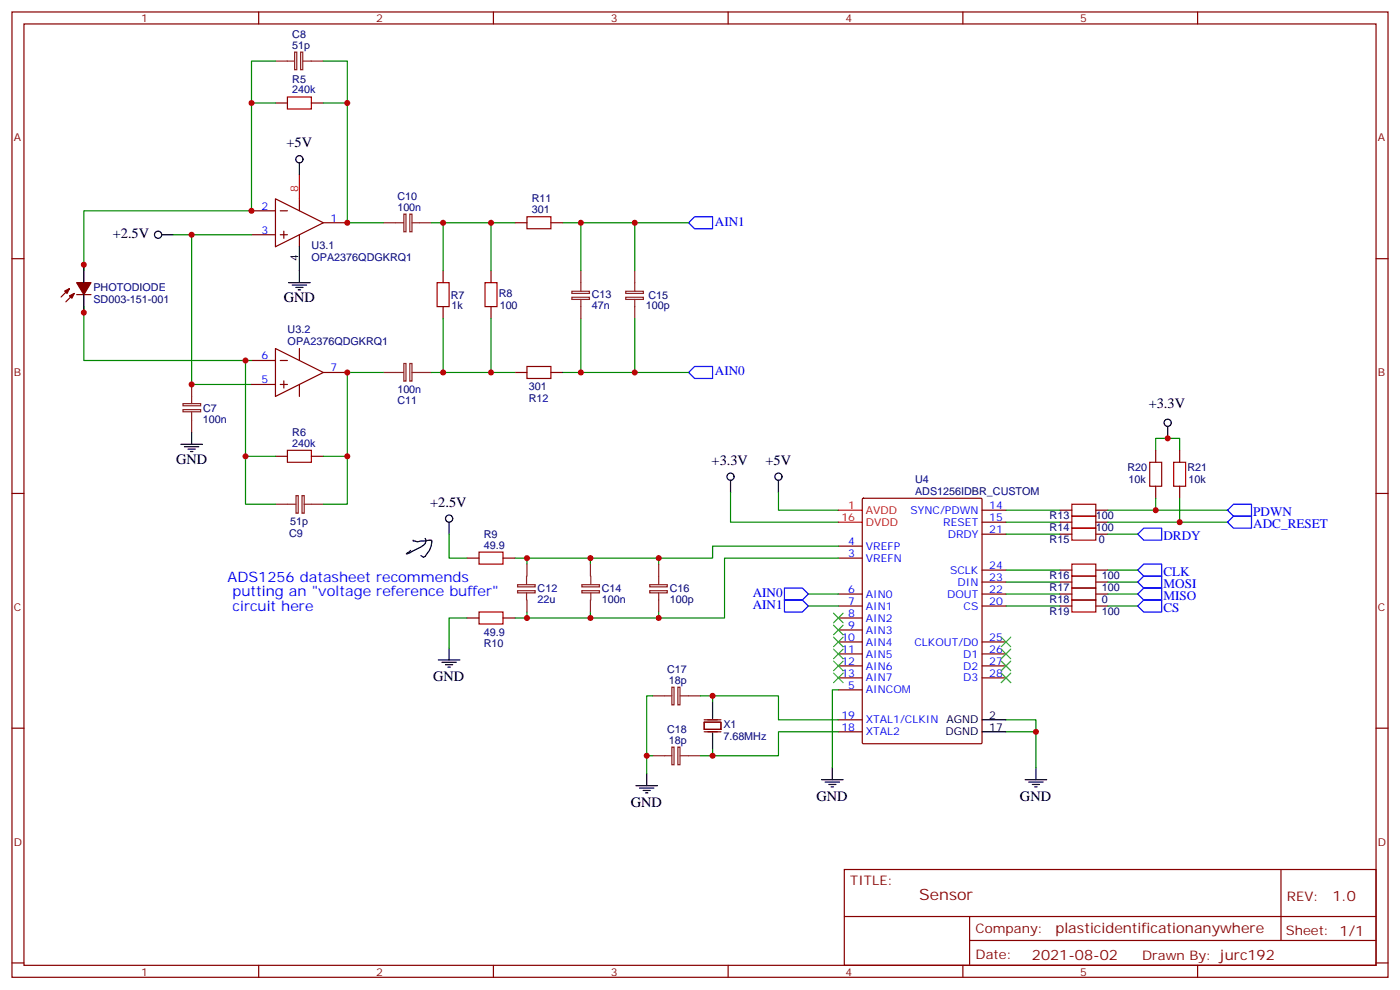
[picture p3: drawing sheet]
<svg xmlns="http://www.w3.org/2000/svg" width="412mm" height="292mm" viewBox="0 0 412 292" stroke-linecap="round" stroke-linejoin="round" font-family="sans-serif">
<g fill="none" stroke="#870000" stroke-width=".35">
<path d="M3.5 3.5h405.4v284.4h-405.4zM7.1 7.1h398.2v277.2h-398.2zM76.2 3.5v3.6M145.3 3.5v3.6M214.5 3.5v3.6M283.6 3.5v3.6M352.8 3.5v3.6M81.1 30.3h3.6M91.7 30.3h3.5M81.1 58.6l14.1 7-14.1 7.1zM88.2 58.6v3.5M3.5 76.2h3.6"/>
<path d="M74.1 62.1h7M74.1 69.1h7M82.5 62.1h2.2M82.5 69.1h2.2M83.6 68.1v2.1M88.2 69.1v3.6M95.2 65.6h7.1M130.5 79.7v3.6M144.6 79.7v3.6M151.7 65.6h3.5M162.3 65.6h3.5M405.3 76.2h3.6"/>
<path d="M20.5 85l-2.5 2.5M21.9 86.4l-2.5 2.5M22.6 86.8h4.2M130.5 90.3v3.5M144.6 90.3v3.5M74.1 106.2h7M74.1 113.2h7M81.1 102.7l14.1 7-14.1 7.1zM82.5 106.2h2.2M82.5 113.2h2.2M83.6 112.2v2.1M88.2 102.7v3.5"/>
<path d="M88.2 113.2v3.6M95.2 109.7h7.1M151.7 109.7h3.5M162.3 109.7h3.5M81.1 134.4h3.6M91.7 134.4h3.5M340.4 132.6v3.6M347.5 132.6v3.6M3.5 145.3h3.6M254.1 146.9l.3-.1h34.5l.3 .1 .1 71.8-.2 .3-34.7 .1-.4-.2zM289.3 150.3h7M289.3 153.8h7"/>
<path d="M289.3 157.3h7M312.2 150.3h3.5M312.2 153.8h3.5M312.2 157.3h3.5M322.8 150.3h3.5M322.8 153.8h3.5M322.8 157.3h3.5M340.4 143.2v3.6M347.5 143.2v3.6M405.3 145.3h3.6M137.6 164.4h3.5M148.2 164.4h3.5"/>
<path d="M246.9 164.4h7.1M246.9 160.9h7.1M246.9 175h7.1M246.9 178.5h7.1M289.3 175h7M289.3 178.5h7M289.3 171.4h7M289.3 167.9h7M312.2 175h3.5M312.2 178.5h3.5M312.2 171.4h3.5M312.2 167.9h3.5"/>
<path d="M322.8 175h3.5M322.8 178.5h3.5M322.8 171.4h3.5M322.8 167.9h3.5M137.6 182h3.5M148.2 182h3.5M246.9 182h7.1M246.9 185.6h7.1M246.9 189.1h7.1M246.9 192.6h7.1M246.9 196.1h7.1M246.9 199.7h7.1"/>
<path d="M289.3 189.1h7M289.3 192.6h7M289.3 196.1h7M289.3 199.7h7M3.5 214.5h3.6M207.4 212.7h5v2.1h-5zM207.4 212h5M207.4 215.5h5M246.9 212h7.1M246.9 215.5h7.1M246.9 203.2h7.1M405.3 214.5h3.6"/>
<path d="M248.7 256.1h156.6v28.2h-156.6zM377.3 256.1v20.9M248.7 270h156.5M285.6 277h119.6M285.6 270v14.1M3.5 283.6h3.6M76.2 284.3v3.6M145.3 284.3v3.6M214.5 284.3v3.6M283.6 284.3v3.6M352.8 284.3v3.6M405.3 283.6h3.6"/>
</g>
<g fill="none" stroke="#8c2424" stroke-width=".35">
<path d="M81.1 18h5.7M86.8 15.3h.6v5.2h-.6zM88.5 15.3h.7v5.2h-.7zM89.3 18h5.9M112.9 65.6h6M119 63.1h.6v5.2h-.6zM120.7 63.1h.7v5.2h-.7zM121.4 65.6h5.6M171.1 79.7v6M187 79.7v6M168.5 85.8h5.1v.6h-5.1zM168.5 87.6h5.1v.6h-5.1z"/>
<path d="M171.1 88.2v5.6M184.3 85.8h5.2v.6h-5.2zM184.3 87.6h5.2v.6h-5.2zM187 88.2v5.6M53.9 118.9h5.2v.6h-5.2zM56.4 113.2v5.7M112.9 109.7h6M119 107.1h.6v5.2h-.6zM120.7 107.1h.7v5.2h-.7zM121.4 109.7h5.6M53.9 120.6h5.2v.7h-5.2zM56.4 121.4v6"/>
<path d="M81.1 148.5h6M87.2 146h.6v5.2h-.6zM89 146h.6v5.2h-.6zM89.6 148.5h5.6M152.5 172.2h5.1v.7h-5.1zM152.5 174h5.1v.6h-5.1zM155.1 169.7v2.5M155.1 174.6v2.1M155.2 166.2v3.5M155.2 176.7v3.6M171.4 172.2h5.2v.7h-5.2zM171.4 174h5.2v.6h-5.2z"/>
<path d="M173.9 166.2v3.5M173.9 176.7v3.6M174 169.7v2.5M174 174.6v2.1M191.4 172.2h5.2v.7h-5.2zM191.4 174h5.2v.6h-5.2zM194 166.2v6M194 174.6v5.7M192.3 205h5.6M197.9 202.4h.6v5.2h-.6zM199.7 202.4h.6v5.2h-.6zM200.4 205h6"/>
<path d="M192.3 222.6h5.6M197.9 220.1h.6v5.1h-.6zM199.7 220.1h.6v5.1h-.6zM200.4 222.6h6"/>
</g>
<g fill="none" stroke="#a10000" stroke-width=".35">
<path d="M84.7 28.6h7v3.5h-7zM155.2 63.9h7.1v3.5h-7.1zM128.8 83.3h3.5v7h-3.5zM142.9 83.3h3.5v7h-3.5zM155.2 107.9h7.1v3.6h-7.1zM84.7 132.6h7v3.6h-7zM338.7 136.2h3.5v7h-3.5zM345.7 136.2h3.5v7h-3.5zM315.7 148.5h7.1v3.5h-7.1zM315.7 152h7.1v3.6h-7.1zM315.7 155.6h7.1v3.5h-7.1zM141.1 162.6h7.1v3.6h-7.1z"/>
<path d="M315.7 166.2h7.1v3.5h-7.1zM315.7 169.7h7.1v3.5h-7.1zM315.7 173.2h7.1v3.5h-7.1zM315.7 176.7h7.1v3.6h-7.1zM141.1 180.3h7.1v3.5h-7.1z"/>
</g>
<path d="M202.8 65.6l1.8-1.7h5.3v3.5h-5.3zM202.8 109.7l1.8-1.8h5.3v3.6h-5.3zM336.9 155.6h5.3v3.5h-5.3l-1.8-1.8zM361.6 150.3l1.8-1.8h5.3v3.5h-5.3zM363.4 152h5.3v3.6h-5.3l-1.8-1.8zM231.1 173.2h5.3l1.7 1.8-1.7 1.7h-5.3zM231.1 176.7h5.3l1.7 1.8-1.7 1.8h-5.3zM335.1 171.4l1.8-1.7h5.3v3.5h-5.3zM336.9 166.2h5.3v3.5h-5.3l-1.8-1.8zM336.9 173.2h5.3v3.5h-5.3l-1.8-1.7zM336.9 176.7h5.3v3.6h-5.3l-1.8-1.8z" fill="none" stroke="#00f" stroke-width=".35"/>
<g fill="none" stroke="#008700" stroke-width=".35">
<path d="M81.1 18h-7v44.1h-49.4v17.6M95.2 18h7.1v12.3h-7.1M74.1 30.3h7M102.3 30.3v35.3h10.6M51.2 69.1h22.9M56.4 69.1v44.1h17.7M127 65.6h24.7M130.5 65.6v14.1M144.6 65.6v14.1M165.8 65.6h5.3M187 65.6v14.1M202.8 65.6h-31.7v14.1"/>
<path d="M24.7 90.3v15.9h49.4M130.5 93.8v15.9M144.6 93.8v15.9M171.1 93.8v15.9h31.7M187 93.8v15.9M72.3 106.2v28.2M112.9 109.7h-10.6v24.7h-7.1M127 109.7h24.7M165.8 109.7h5.3M81.1 134.4h-8.8v14.1h8.8M102.3 134.4v14.1h-7.1M340.4 132.6v-3.5h7.1v3.5"/>
<path d="M132.3 157.3v7.1h5.3M215.2 145v8.8h31.7M229.3 145v5.3h17.6M296.3 150.3h15.9M296.3 153.8h15.9M296.3 157.3h15.9M326.3 150.3h35.3M326.3 153.8h35.3M326.3 157.3h8.8M340.4 146.8v3.5M347.5 146.8v7M151.7 164.4h42.3v1.8"/>
<path d="M155.2 164.4v1.8M173.9 164.4v1.8M238.1 175h8.8M238.1 178.5h8.8M246.9 164.4h-33.5v17.6h-19.4M246.9 160.9h-37v3.5h-15.9M296.3 167.9h15.9M296.3 171.4h15.9M296.3 175h15.9M296.3 178.5h15.9M326.3 167.9h8.8M326.3 171.4h8.8"/>
<path d="M326.3 175h8.8M326.3 178.5h8.8M137.6 182h-5.3v8.9M155.2 180.3v1.7M173.9 180.3v1.7M194 180.3v1.7h-42.3M192.3 205h-1.8v22.9M206.4 205h22.9v7h17.6M209.9 205v1.7M246.9 215.5h-17.6v7.1h-19.4M246.9 203.2h-1.7v22.9M296.3 212h8.9v3.5h-8.9"/>
<path d="M305.2 215.5v10.6M190.5 222.6h1.8M209.9 220.8v1.8h-3.5"/>
</g>
<g fill="none" stroke="#000" stroke-width=".35">
<path d="M88.2 48v3.5M24.7 78v5.3M47.6 69.1h3.6M88.2 72.7v10.6M24.7 86.8v5.3M85 83.3h6.4M86.1 84h4.2M87.1 84.7h2.2M87.8 85.4h.7M53.3 130.9h6.3M54.3 131.6h4.3M55.4 132.3h2.1"/>
<path d="M56.1 133h.7M56.4 127.4v3.5M344 125.6v3.5M121.7 159.1v.3l1.3 .2 3.5-.5h.5l.3 .3a6.2 6.2 0 0 1-2.6 4.7l-.7-.5M125.2 158.6a1.37 1.37 0 0 1-.5 2l-4 2.3-1 .2 1.3-1M132.3 153.8v3.5M215.2 141.5v3.5M229.3 141.5v3.5M129.1 194.4h6.4M130.2 195.1h4.2M131.2 195.8h2.1M131.9 196.5h.7"/>
<path d="M132.3 190.9v3.5M209.9 206.7v5M209.9 215.9v4.9M289.3 212h7M289.3 215.5h7M187.3 231.4h6.4M188.4 232.1h4.2M189.4 232.8h2.2M190.1 233.5h.8M190.5 227.9v3.5M242 229.7h6.4M243.1 230.4h4.2"/>
<path d="M244.1 231.1h2.1M244.8 231.8h.7M245.2 226.1v3.6M302 229.7h6.3M303 230.4h4.3M304.1 231.1h2.1M304.8 231.8h.7M305.2 226.1v3.6"/>
<circle cx="88.2" cy="46.9" r="1.06"/>
<circle cx="46.6" cy="69.1" r="1.06"/>
<circle cx="344" cy="124.5" r="1.06"/>
<circle cx="132.3" cy="152.8" r="1.06"/>
<circle cx="215.2" cy="140.4" r="1.06"/>
<circle cx="229.3" cy="140.4" r="1.06"/>
</g>
<path d="M88.2 51.5v7.1M246.9 150.3h7.1M246.9 153.8h7.1" fill="none" stroke="#f00" stroke-width=".35"/>
<g fill="none" stroke="#3c3" stroke-width=".35">
<path d="M245.5 198.3l2.9 2.8M245.5 194.7l2.9 2.9M245.5 191.2l2.9 2.8M245.5 187.7l2.9 2.8M245.5 184.1l2.9 2.9M245.5 180.6l2.9 2.8M248.4 198.3l-2.9 2.8M248.4 194.7l-2.9 2.9M248.4 191.2l-2.9 2.8M248.4 187.7l-2.9 2.8M248.4 184.1l-2.9 2.9M248.4 180.6l-2.9 2.8"/>
<path d="M294.9 198.3l2.8 2.8M294.9 194.7l2.8 2.9M294.9 191.2l2.8 2.8M294.9 187.7l2.8 2.8M297.7 198.3l-2.8 2.8M297.7 194.7l-2.8 2.9M297.7 191.2l-2.8 2.8M297.7 187.7l-2.8 2.8"/>
</g>
<g fill="#870000" stroke="#870000" stroke-width=".35">
<path d="M20.5 87.1l1.4-.7-.7 1.4z"/>
<path d="M19 85.7l1.5-.7-.7 1.4z"/>
<path d="M22.6 83.3h4.2l-2.1 3.5z"/>
</g>
<g fill="#c00">
<circle cx="187" cy="65.6" r=".88"/>
<circle cx="187" cy="109.7" r=".88"/>
<circle cx="171.1" cy="109.7" r=".88"/>
<circle cx="171.1" cy="65.6" r=".88"/>
<circle cx="130.5" cy="65.6" r=".88"/>
<circle cx="130.5" cy="109.7" r=".88"/>
<circle cx="102.3" cy="134.4" r=".88"/>
<circle cx="144.6" cy="109.7" r=".88"/>
<circle cx="144.6" cy="65.6" r=".88"/>
<circle cx="209.9" cy="222.6" r=".88"/>
<circle cx="209.9" cy="205" r=".88"/>
<circle cx="305.2" cy="215.5" r=".88"/>
<circle cx="344" cy="129.1" r=".88"/>
<circle cx="340.4" cy="150.3" r=".88"/>
<circle cx="347.5" cy="153.8" r=".88"/>
<circle cx="190.5" cy="222.6" r=".88"/>
<circle cx="56.4" cy="113.2" r=".88"/>
<circle cx="173.9" cy="182" r=".88"/>
<circle cx="155.2" cy="182" r=".88"/>
<circle cx="194" cy="182" r=".88"/>
<circle cx="194" cy="164.4" r=".88"/>
<circle cx="155.2" cy="164.4" r=".88"/>
<circle cx="173.9" cy="164.4" r=".88"/>
<circle cx="102.3" cy="109.7" r=".88"/>
<circle cx="72.3" cy="134.4" r=".88"/>
<circle cx="72.3" cy="106.2" r=".88"/>
<circle cx="74.1" cy="62.1" r=".88"/>
<circle cx="102.3" cy="65.6" r=".88"/>
<circle cx="56.4" cy="69.1" r=".88"/>
<circle cx="74.1" cy="30.3" r=".88"/>
<circle cx="102.3" cy="30.3" r=".88"/>
<circle cx="24.7" cy="92.1" r=".88"/>
<circle cx="24.7" cy="78" r=".88"/>
</g>
<text font-size="4.6" fill="#800" x="270.8" y="265.1">Sensor</text>
<g font-size="4.2">
<text x="84.4" y="43.4">+5V</text>
<text x="33.2" y="70.1">+2.5V</text>
<text x="83.6" y="88.9">GND</text>
<text x="338.4" y="120.2">+3.3V</text>
<text x="51.9" y="136.5">GND</text>
<text x="209.6" y="136.9">+3.3V</text>
<text x="225.5" y="136.9">+5V</text>
<text x="126.7" y="149.2">+2.5V</text>
<text x="127.6" y="200.7">GND</text>
<text x="185.8" y="237.7">GND</text>
<text x="240.5" y="236">GND</text>
<text x="300.5" y="236">GND</text>
</g>
<g font-size="4.2" fill="#00f">
<text x="67" y="171.4">ADS1256 datasheet recommends</text>
<text x="68.5" y="175.7">putting an &quot;voltage reference buffer&quot;</text>
<text x="68.5" y="179.9">circuit here</text>
</g>
<g font-size="4.2" fill="#800">
<text x="392.5" y="265.4">1.0</text>
<text x="310.9" y="274.9">plasticidentificationanywhere</text>
<text x="304" y="282.7">2021-08-02</text>
</g>
<g font-size="3.9" fill="#00f">
<text x="210.6" y="66.5">AIN1</text>
<text x="210.6" y="110.6">AIN0</text>
<text x="369.2" y="152">PDWN</text>
<text x="369.2" y="155.6">ADC_RESET</text>
<text x="342.7" y="159.1">DRDY</text>
<text x="342.7" y="169.7">CLK</text>
<text x="342.7" y="173.2">MOSI</text>
<text x="221.7" y="175.8">AIN0</text>
<text x="221.7" y="179.4">AIN1</text>
<text x="342.7" y="176.7">MISO</text>
<text x="342.7" y="180.3">CS</text>
</g>
<g font-size="3.9" fill="#800">
<text x="250.5" y="260.7">TITLE:</text>
<text x="379.1" y="265.4">REV:</text>
<text x="287.4" y="274.9">Company:</text>
<text x="378.7" y="275.5">Sheet: 1/1</text>
<text x="287.4" y="282.6">Date:</text>
<text x="336.4" y="282.7">Drawn By: jurc192</text>
</g>
<g font-size="3.2" fill="#800">
<text x="41.6" y="6.5">1</text>
<text x="110.8" y="6.5">2</text>
<text x="179.9" y="6.5">3</text>
<text x="249.1" y="6.5">4</text>
<text x="318.2" y="6.5">5</text>
<text x="4.1" y="41.6">A</text>
<text x="405.9" y="41.6">A</text>
<text x="4.1" y="110.8">B</text>
<text x="405.9" y="110.8">B</text>
<text x="4.1" y="179.9">C</text>
<text x="405.9" y="179.9">C</text>
<text x="4.1" y="249.1">D</text>
<text x="405.9" y="249.1">D</text>
<text x="41.6" y="287.3">1</text>
<text x="110.8" y="287.3">2</text>
<text x="179.9" y="287.3">3</text>
<text x="249.1" y="287.3">4</text>
<text x="318.2" y="287.3">5</text>
</g>
<g font-size="3.2" fill="#000080">
<text x="86.1" y="11.1">C8</text>
<text x="86.1" y="14.3">51p</text>
<text x="86.1" y="27.5">240k</text>
<text x="86.1" y="24.3">R5</text>
<text x="117.1" y="58.9">C10</text>
<text x="156.6" y="59.6">R11</text>
<text x="117" y="62">100n</text>
<text x="156.6" y="62.8">301</text>
<text x="91.8" y="76.9">OPA2376QDGKRQ1</text>
<text x="91.8" y="73.4">U3.1</text>
<text x="27.5" y="89.3">SD003-151-001</text>
<text x="27.5" y="85.8">PHOTODIODE</text>
<text x="132.8" y="87.9">R7</text>
<text x="146.9" y="87.6">R8</text>
<text x="174.3" y="87.9">C13</text>
<text x="191" y="88">C15</text>
<text x="133" y="91.1">1k</text>
<text x="147.2" y="91.1">100</text>
<text x="174.3" y="91.1">47n</text>
<text x="190.2" y="91.1">100p</text>
<text x="84.7" y="101.6">OPA2376QDGKRQ1</text>
<text x="84.7" y="98.1">U3.2</text>
<text x="117" y="115.8">100n</text>
<text x="117.1" y="118.9">C11</text>
<text x="155.7" y="115">301</text>
<text x="155.7" y="118.4">R12</text>
<text x="59.8" y="124.6">100n</text>
<text x="59.8" y="121.4">C7</text>
<text x="86.1" y="131.6">240k</text>
<text x="86.1" y="128.5">R6</text>
<text x="269.5" y="142.2">U4</text>
<text x="332.1" y="138.7">R20</text>
<text x="332.5" y="142.2">10k</text>
<text x="349.8" y="138.7">R21</text>
<text x="350.1" y="142.2">10k</text>
<text x="269.5" y="145.7">ADS1256IDBR_CUSTOM</text>
<text x="85.4" y="154.6">51p</text>
<text x="309.2" y="152.8">R13</text>
<text x="322.8" y="152.8">100</text>
<text x="85.2" y="158.1">C9</text>
<text x="142.5" y="161.6">49.9</text>
<text x="142.5" y="158.4">R9</text>
<text x="309.2" y="156.3">R14</text>
<text x="309.2" y="159.9">R15</text>
<text x="322.8" y="156.3">100</text>
<text x="323.6" y="159.9">0</text>
<text x="309.2" y="170.4">R16</text>
<text x="309.2" y="174">R17</text>
<text x="324.6" y="170.4">100</text>
<text x="324.6" y="174">100</text>
<text x="158.4" y="177.5">22u</text>
<text x="158.4" y="174.4">C12</text>
<text x="177.3" y="177.5">100n</text>
<text x="177.3" y="174.4">C14</text>
<text x="197.3" y="177.5">100p</text>
<text x="197.3" y="174.4">C16</text>
<text x="309.2" y="177.5">R18</text>
<text x="324.6" y="177.5">0</text>
<text x="309.2" y="181">R19</text>
<text x="324.6" y="181">100</text>
<text x="142.5" y="187.3">49.9</text>
<text x="142.5" y="190.5">R10</text>
<text x="196.5" y="198.2">C17</text>
<text x="197" y="201.4">18p</text>
<text x="196.5" y="215.8">C18</text>
<text x="213.1" y="214.5">X1</text>
<text x="197" y="219">18p</text>
<text x="213.1" y="218">7.68MHz</text>
</g>
<g font-size="3.2" fill="#f00">
<text x="87.8" y="56.4" transform="rotate(-90 87.8 56.4)">8</text>
<text x="249.9" y="149.9">1</text>
<text x="247.9" y="153.5">16</text>
<text x="255.1" y="151.3">AVDD</text>
<text x="255.1" y="154.9">DVDD</text>
</g>
<g font-size="3.2" fill="#00f">
<text x="77" y="61.7">2</text>
<text x="97.4" y="65.3">1</text>
<text x="77" y="68.8">3</text>
<text x="77" y="105.8">6</text>
<text x="77" y="112.9">5</text>
<text x="97.4" y="109.4">7</text>
<text x="291.4" y="149.9">14</text>
<text x="268.2" y="151.3">SYNC/PDWN</text>
<text x="277.9" y="154.9">RESET</text>
<text x="291.4" y="153.5">15</text>
<text x="249.9" y="160.5">4</text>
<text x="255.1" y="161.9">VREFP</text>
<text x="279.2" y="158.4">DRDY</text>
<text x="291.4" y="157">21</text>
<text x="249.9" y="164">3</text>
<text x="255.1" y="165.5">VREFN</text>
<text x="291.4" y="167.6">24</text>
<text x="279.9" y="169">SCLK</text>
<text x="282.1" y="172.5">DIN</text>
<text x="291.4" y="171.1">23</text>
<text x="249.9" y="174.6">6</text>
<text x="249.9" y="178.2">7</text>
<text x="255.1" y="176">AIN0</text>
<text x="255.1" y="179.6">AIN1</text>
<text x="279" y="176">DOUT</text>
<text x="283.8" y="179.6">CS</text>
<text x="291.4" y="178.2">20</text>
<text x="291.4" y="174.6">22</text>
<text x="249.9" y="181.7">8</text>
<text x="249.9" y="185.2">9</text>
<text x="255.1" y="183.1">AIN2</text>
<text x="247.9" y="188.7">10</text>
<text x="255.1" y="186.6">AIN3</text>
<text x="255.1" y="190.1">AIN4</text>
<text x="269.4" y="190.1">CLKOUT/D0</text>
<text x="291.4" y="188.7">25</text>
<text x="247.9" y="192.3">11</text>
<text x="247.9" y="195.8">12</text>
<text x="255.1" y="193.7">AIN5</text>
<text x="255.1" y="197.2">AIN6</text>
<text x="283.8" y="193.7">D1</text>
<text x="283.8" y="197.2">D2</text>
<text x="291.4" y="192.3">26</text>
<text x="291.4" y="195.8">27</text>
<text x="247.9" y="199.3">13</text>
<text x="249.9" y="202.8">5</text>
<text x="255.1" y="200.7">AIN7</text>
<text x="283.8" y="200.7">D3</text>
<text x="291.4" y="199.3">28</text>
<text x="255.1" y="204.3">AINCOM</text>
<text x="247.9" y="215.2">18</text>
<text x="247.9" y="211.7">19</text>
<text x="255.1" y="213.1">XTAL1/CLKIN</text>
<text x="255.1" y="216.6">XTAL2</text>
</g>
<g font-size="3.2">
<text x="87.8" y="76.8" transform="rotate(-90 87.8 76.8)">4</text>
<text x="278.8" y="213.1">AGND</text>
<text x="291.4" y="211.7">2</text>
<text x="291.4" y="215.2">17</text>
<text x="278.5" y="216.6">DGND</text>
</g>
</svg>
